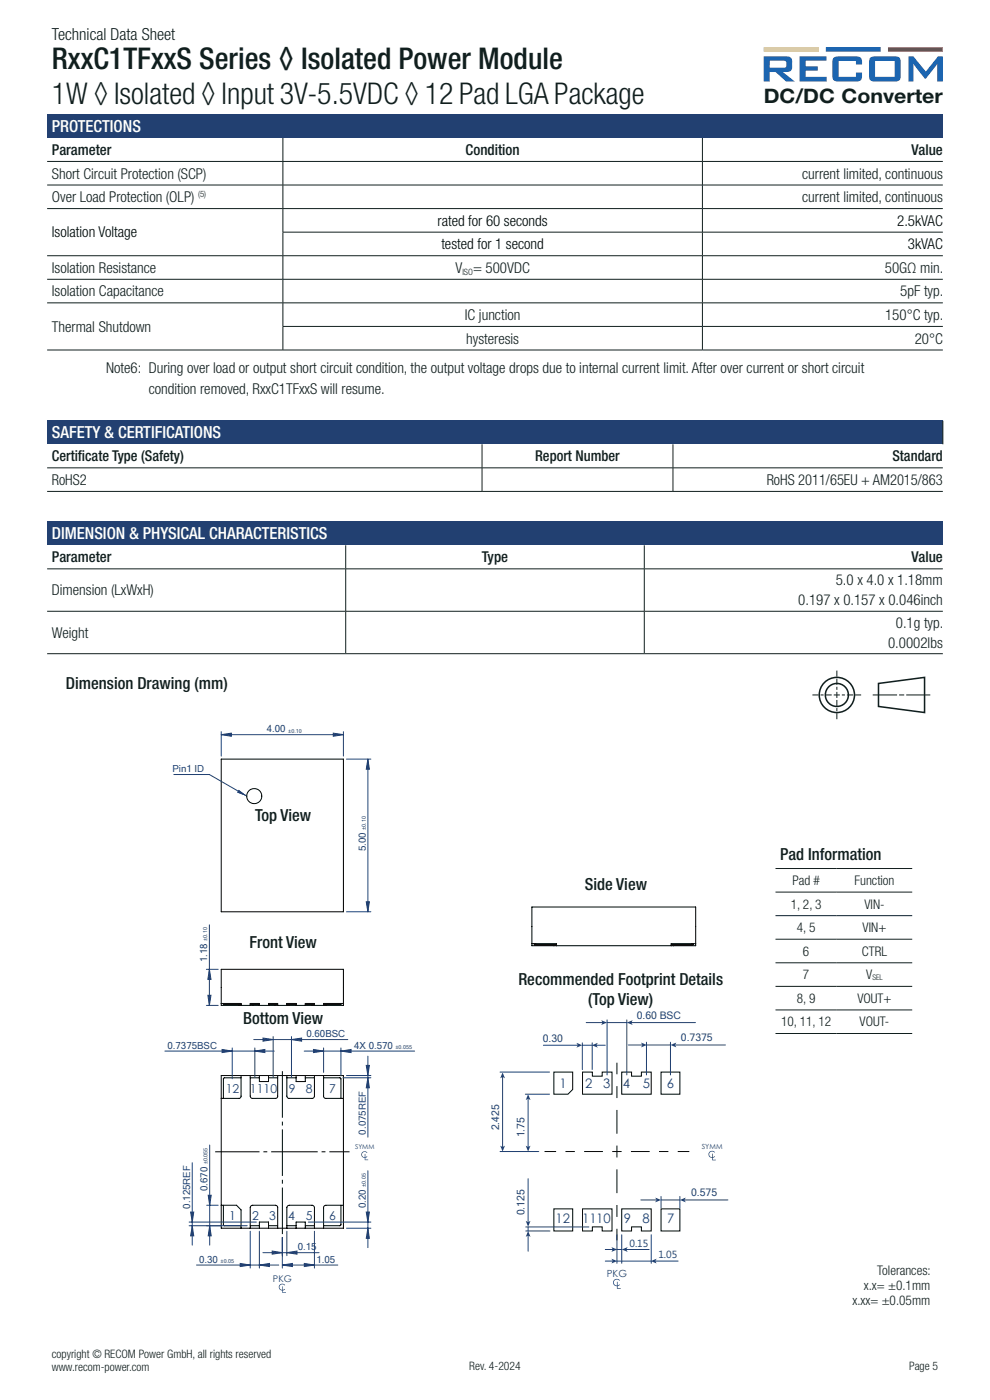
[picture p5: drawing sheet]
<svg xmlns="http://www.w3.org/2000/svg" width="210mm" height="297mm" viewBox="0 0 210 297" stroke-linecap="round" stroke-linejoin="round" font-family="sans-serif">
<path d="M162 10h11.6v.9l-11.6 .1z" fill="#fdbb27"/>
<path d="M175.2 10h11.6v.9l-11.6 .1z" fill="#1c65b0"/>
<path d="M188.4 10h11.6v.9l-11.6 .1z" fill="#d5282c"/>
<g fill="#1c65b0">
<path d="M169.6 12h5.7v.9h-4.4v1.2h2.5l.1 .8-2.6 .1v1.2l4.4 .1 .1 1h-5.8z"/>
<path d="M176.9 12.2l.9-.2h3.9a1.2 1.2 0 0 1 1.1 1.7h-1.2l-.1-.8h-3.6v3.4h3.6l.1-.9h1.2l.1 .8-.3 .8-.6 .3h-4.3a.99 .99 0 0 1-1.1-1.1v-3.3z"/>
<path d="M192.7 12h1.1l2.6 3.2 2.5-3.2h1.1v5.3h-1.2v-3.8l-2.5 3.2-.2-.1-2.4-3.1 .1 3.8h-1.1z"/>
<path d="M163.3 12.9h3a.4 .4 0 0 1 .5 .4v.6a.4 .4 0 0 1-.5 .5h-3zM162 12v5.3h1.3v-2h1.1l2.4 2h1.8l-2.5-2h.7a1.15 1.15 0 0 0 1.2-1.6 1.24 1.24 0 0 0-1-1.7z"/>
<path d="M185.6 12.9h4.2v3.4h-4.2zM184.6 12.2l-.2 .7v3.3a.97 .97 0 0 0 1.1 1.1h4.4l.7-.2 .4-.6 .1-3.4a1 1 0 0 0-1.2-1.1h-4.4z"/>
</g>
<path d="M10 24.2h190v5h-190z" fill="#224071"/>
<g fill="none" stroke="#101f1e" stroke-width=".21">
<path d="M10 34.3h190M10 39.3h190M60 29.3v4.9M60 34.3v4.9M60 39.3v4.9M149 29.3v4.9M149 34.3v4.9M149 39.3v4.9M10 44.3h190M10 54.3h190M10 59.3h190M60 49.3h140"/>
<path d="M60 44.3v4.9M60 49.3v4.9M60 54.3v4.9M60 59.3v4.9M149 44.3v4.9M149 49.3v4.9M149 54.3v4.9M149 59.3v4.9M10 64.3h190M10 74.3h190M60 69.3h140M60 64.3v4.9"/>
<path d="M60 69.3v4.9M149 64.3v4.9M149 69.3v4.9"/>
</g>
<path d="M10 89.2h190v5h-190z" fill="#224071"/>
<path d="M10 99.3h190M102.2 94.3v4.9M102.2 99.3v4.9M142.8 94.3v4.9M142.8 99.3v4.9M200 89.3v5M10 104.3h190" fill="none" stroke="#101f1e" stroke-width=".21"/>
<path d="M10 110.7h190v5h-190z" fill="#224071"/>
<path d="M73.3 115.7v4.9M136.7 115.7v4.9M10 120.7h190M10 129.7h190M10 138.7h190M73.3 120.7v8.9M73.3 129.7v8.9M136.7 120.7v8.9M136.7 129.7v8.9" fill="none" stroke="#101f1e" stroke-width=".21"/>
<g fill="none" stroke="#101f1e" stroke-width=".32">
<path d="M186.3 145l9.8-1.3v7.5l-9.8-1.3z"/>
<circle cx="177.5" cy="147.4" r="2.44"/>
<circle cx="177.5" cy="147.4" r="3.7"/>
</g>
<path d="M172.3 147.4h10.4M177.5 152.6v-10.4" fill="none" stroke="#101f1e" stroke-width=".22" stroke-dasharray="1.3 .4 .6 .4 1.3 .4" stroke-linecap="butt"/>
<path d="M185.1 147.4h12.2" fill="none" stroke="#101f1e" stroke-width=".22" stroke-dasharray="5.2 .4 1.1 .4 5.2" stroke-linecap="butt"/>
<g fill="none" stroke="#000" stroke-width=".21">
<path d="M46.9 161h25.9v32.4h-25.9zM46.9 212.9h4.2v.4M47.4 212.9v.2h.2M47.6 212.9v.2M47.6 213.1h3.5M50.7 213.3h.4M50.7 213.3h-3.8v-7.7h25.9v7.7h-3.7M50.7 213.1v.2M51.1 213.3h2M53.1 213.3h.5M53.1 213.3v-.4h1.9v.4M53.1 213.1h1.9"/>
<path d="M53.6 213.3h4.8M53.6 213.1v.2M57 213.3v-.4h1.9v.4M57 213.1h1.9M58.4 213.3h.5M58.4 213.1v.2M58.9 213.3h1.9M60.8 213.3h.5M60.8 213.3v-.4h2v.4M60.8 213.1h2M61.3 213.3h4.9M61.3 213.1v.2"/>
<path d="M64.8 213.3v-.4h1.9v.4M64.8 213.1h1.9M66.2 213.3h.5M66.2 213.1v.2M66.7 213.3h1.9M68.6 213.3h.5M68.6 213.1h3.5M69.1 213.1v.2M72.1 212.9v.2M72.3 212.9v.2h-.2M72.8 212.9h-4.2v.4M46.9 228.2h25.9v32.4h-25.9z"/>
<path d="M51.1 228.2v4.6l-.4 .2h-3.8M51.1 228.6l-3.6 .1-.1 4.3M53.1 228.2v4.3l.4 .5 5.2-.1 .2-.3v-4.4M53.1 228.6h1.9M55 228.2v1.2h2v-1.2M57 228.6h1.9M60.8 228.2v4.3l.1 .3 .4 .2 5.2-.1 .2-.4v-4.3M60.8 228.6h2M62.8 228.2v1.2h2v-1.2M64.8 228.6h1.9M68.6 228.2l.1 4.6 .3 .2h3.8M68.6 228.6l3.7 .1v4.3"/>
<path d="M46.9 255.7h3.3l.9 1v3.9M47.4 255.7v4.2l3.7 .1M72.3 255.7v4.2l-3.7 .1M72.8 255.7h-3.7l-.4 .2-.1 4.7M53.1 260.6v-4.4l.1-.3 .4-.2 5.1 .1 .2 .3v4.5M53.1 260h1.9M55 260.6v-1.3h2v1.3M57 260h1.9M60.8 260.6v-4.4l.1-.3 .4-.2 5.2 .1 .2 .4v4.4M60.8 260h2M62.8 260.6v-1.3h2v1.3M64.8 260h1.9"/>
<circle cx="53.9" cy="168.9" r="1.6"/>
</g>
<path d="M50.6 167.6l1.7 1.3-2-.8z" fill="#214072"/>
<g fill="none" stroke="#214072" stroke-width=".21">
<path d="M46.9 155.9l2.2-.4v.7zM46.9 155.2v5.2M46.9 155.9h25.9M70.7 155.5l2.1 .4-2.1 .3zM72.8 155.2v5.2M36.9 164.3h7.5l7.9 4.6M73.5 161h5.2M78 161l.4 2.2h-.7zM78 161v32.4M44.4 196.2v17.1M73.5 193.4h5.2M77.7 191.3h.7l-.4 2.1z"/>
<path d="M43.8 213.3h2.5M43.8 205.6h2.5M44.1 211.1h.7l-.4 2.2zM44.4 205.6l.4 2.2h-.7zM57.9 219.9v8.6M61.8 219.9v8.6M35 223h23.2M47.1 222.6l2.2 .4-2.2 .3zM49.3 222.3v6.6M53.8 220.5h20M54.1 223l2.1-.4v.7zM54.1 222.3v6.2"/>
<path d="M55.8 220.2l2.1 .3-2.1 .4zM61.8 220.5l2.2-.3v.7zM64.5 223h23.5M66.5 222.6l2.1 .4-2.1 .3zM68.6 222.3v5.2M72.3 223l2.2-.4v.7zM72.3 222.3v5.9M72.7 228.6h6M73.5 228.2h5.2M77.7 226h.7l-.4 2.2zM78 228.6l.4 2.2h-.7zM78 224.1v17.1"/>
<path d="M40.1 259.3h14.3M40.4 257.1h.7l-.3 2.2zM40.8 246.7v17.4M43.8 255.7h2.5M44.2 253.6h.6l-.3 2.1zM44.5 242.9v21.2M65.4 259.3h13.3M77.7 257.1h.7l-.4 2.2zM78 248.4v16.3M40.1 260h12.3M40.8 260l.3 2.2h-.7zM41.7 268.4h17.4"/>
<path d="M44.5 260l.3 2.2h-.6zM50.9 268l2.2 .4-2.2 .3zM53.1 261.2v7.8M55 268.4l2.2-.4v.7zM55 261.2v7.8M55.8 265.7h11.9M57.7 265.4l2.2 .3-2.2 .4zM59.9 268.4l2.1-.4v.7zM59.9 268.4h11.8M59.9 262.5v6.5M60.8 265.7l2.2-.3v.7zM60.8 261.2v5.2"/>
<path d="M64.5 268l2.2 .4-2.2 .3zM66.7 261.2v7.8M73.5 260.6h5.2M78 260.6l.4 2.1h-.7z"/>
</g>
<path d="M59.9 261.8v-34.9" fill="none" stroke="#000" stroke-width=".21" stroke-dasharray="9.9 .8 .8 .8" stroke-linecap="butt"/>
<path d="M45.6 244.3h28.5" fill="none" stroke="#000" stroke-width=".21" stroke-dasharray="9.9 .8 .8 .8" stroke-dashoffset=".5" stroke-linecap="butt"/>
<g fill="#214072">
<path d="M50.6 167.6l1.7 1.3-2-.8z"/>
<path d="M76.8 244.4l.7-.1 .4 .2-.1 .1a.58 .58 0 0 0-.8-.1 .58 .58 0 0 0 0 .9 .58 .58 0 0 0 .8-.1l.1 .1a.72 .72 0 0 1-1 .1 .72 .72 0 0 1-.1-1.1z"/>
<path d="M77.4 244.8h.1v1.2h.6v.1h-.7z"/>
<path d="M59.3 272.5l.8-.1 .4 .2-.1 .1a.61 .61 0 0 0-.9-.1 .61 .61 0 0 0 0 .9 .61 .61 0 0 0 .9-.1l.1 .1a.74 .74 0 0 1-1.1 .1 .74 .74 0 0 1-.1-1.1z"/>
<path d="M59.9 272.9h.1v1.3h.7v.1h-.8z"/>
<path d="M54.1 223l2.1 .3v-.7zM47.1 222.6v.7l2.2-.3z"/>
<path d="M46.9 155.9l2.2-.4v.7zM70.7 155.5l2.1 .4-2.1 .3zM50.9 268l2.2 .4-2.2 .3zM55 268.4l2.2-.4v.7zM57.7 265.4l2.2 .3-2.2 .4zM60.8 265.7l2.2-.3v.7zM59.9 268.4l2.1-.4v.7zM64.5 268l2.2 .4-2.2 .3z"/>
<path d="M44.1 211.1h.7l-.4 2.2zM44.4 205.6l.4 2.2h-.7zM78 260.6l.4 2.1h-.7zM77.7 257.1h.7l-.4 2.2zM40.8 260l.3 2.2h-.7zM40.4 257.1h.7l-.3 2.2z"/>
<path d="M77.7 226l.3 2.2 .4-2.2zM78 228.6l-.3 2.2h.7z"/>
<path d="M78 161l.4 2.2h-.7zM77.7 191.3h.7l-.4 2.1zM44.2 253.6h.6l-.3 2.1zM44.5 260l.3 2.2h-.6z"/>
<path d="M72.3 223l2.2 .3v-.7zM66.5 222.6v.7l2.1-.3z"/>
<path d="M61.8 220.5l2.2 .4v-.7zM55.8 220.2v.7l2.1-.4z"/>
</g>
<path d="M117.5 227.4h4v3.7l-1 1h-3zM123.6 227.4h2.1v.9h2v-.9h2.1v4.7h-6.2zM130.9 225.4v2.5M131.9 227.4h2.1v.9h2.1v-.9h2v4.7h-6.2zM140.2 227.4h4v4.7h-4zM115.5 244.3h2.5M117.5 256.5h4v4.6h-4zM123.6 256.5h6.2v4.6h-2.1v-.8h-2v.8h-2.1zM131.9 256.5h6.2v4.6h-2v-.8h-2.1v.8h-2.1zM140.2 256.5h4v4.6h-4zM143.8 244.3h2.4M130.9 260.7v2.4" fill="none" stroke="#000" stroke-width=".21"/>
<path d="M130.9 258.2v-3.8" fill="none" stroke="#000" stroke-width=".21" stroke-dasharray="2.5 2.5" stroke-linecap="butt"/>
<path d="M130.9 253.1v-23.9" fill="none" stroke="#000" stroke-width=".21" stroke-dasharray="5 2.5 2.5 2.5" stroke-linecap="butt"/>
<path d="M119.9 244.3h3" fill="none" stroke="#000" stroke-width=".21" stroke-dasharray="2 2" stroke-linecap="butt"/>
<path d="M123.9 244.3h18.9" fill="none" stroke="#000" stroke-width=".21" stroke-dasharray="4 2 2 2" stroke-linecap="butt"/>
<g fill="#214072">
<path d="M150.5 244.4l.7-.2 .5 .2-.1 .1a.62 .62 0 0 0-1-.1 .62 .62 0 0 0 0 1 .62 .62 0 0 0 1-.1l.1 .1a.77 .77 0 0 1-1.1 .1 .77 .77 0 0 1-.1-1.1z"/>
<path d="M151.1 244.7h.1v1.3h.6v.2h-.7z"/>
<path d="M130.3 271.5l.7-.2 .5 .3-.1 .1a.65 .65 0 0 0-1-.1 .65 .65 0 0 0 0 1 .65 .65 0 0 0 1-.1l.1 .1a.8 .8 0 0 1-1.2 .1 .8 .8 0 0 1 0-1.2z"/>
<path d="M130.9 271.9h.1v1.4h.7v.1h-.8z"/>
</g>
<path d="M106.1 227.4h10.5M106.6 228.4v15M111.4 232.1h5.2M106.1 244.3h8.2M111.5 260.3h13.4M111.5 261.1h5.2" fill="none" stroke="#214072" stroke-width=".21"/>
<g fill="#214072">
<path d="M106.6 227.5l.5 1.3-.5-.3-.5 .3z"/>
<path d="M106.1 243l.5 .3 .5-.3-.5 1.3z"/>
</g>
<path d="M112 233v10.4M140.2 254.6h4M140.2 253.8v2.4M144.2 253.8v2.4M112 260.3v.8M130.8 265.1h1.1M130.8 267.5h7.3M130.9 261.9v6.1M131.9 261.9v6.1M138.1 261.9v6.1" fill="none" stroke="#214072" stroke-width=".21"/>
<g fill="#214072">
<path d="M112 232.1l.5 1.3-.5-.3-.5 .3z"/>
<path d="M111.5 243l.5 .3 .5-.3-.5 1.3z"/>
</g>
<path d="M112 250.1v9.3" fill="none" stroke="#214072" stroke-width=".21"/>
<path d="M111.5 259l.5 .3 .5-.3-.5 1.2z" fill="#214072"/>
<path d="M112 262v3.4" fill="none" stroke="#214072" stroke-width=".21"/>
<path d="M112 261.1l.5 1.3-.5-.3-.5 .3z" fill="#214072"/>
<path d="M135.9 254.6h3.4" fill="none" stroke="#214072" stroke-width=".21"/>
<path d="M139 254.1l1.2 .5-1.2 .5 .3-.5z" fill="#214072"/>
<path d="M128.4 265.1h1.7" fill="none" stroke="#214072" stroke-width=".21"/>
<path d="M129.7 264.6l1.2 .5-1.2 .5 .3-.5z" fill="#214072"/>
<path d="M128.4 267.5h1.7" fill="none" stroke="#214072" stroke-width=".21"/>
<path d="M129.7 267l1.2 .5-1.2 .5 .3-.5z" fill="#214072"/>
<path d="M145.1 254.6h9.3" fill="none" stroke="#214072" stroke-width=".21"/>
<path d="M144.2 254.6l1.3-.5-.3 .5 .3 .5z" fill="#214072"/>
<path d="M138.9 267.5h4.9" fill="none" stroke="#214072" stroke-width=".21"/>
<path d="M138 267.5l1.3-.5-.3 .5 .3 .5z" fill="#214072"/>
<path d="M132.8 265.1h4.9" fill="none" stroke="#214072" stroke-width=".21"/>
<path d="M131.9 265.1l1.2-.5-.3 .5 .3 .5z" fill="#214072"/>
<path d="M123.5 221.7h2.1M123.5 221.2v5.7M125.6 221.2v5.7M126.4 221.7h2" fill="none" stroke="#214072" stroke-width=".21"/>
<path d="M125.5 221.7l1.3-.5-.3 .5 .3 .5z" fill="#214072"/>
<path d="M115.3 221.7h7.3" fill="none" stroke="#214072" stroke-width=".21"/>
<path d="M122.3 221.2l1.2 .5-1.2 .5 .3-.5z" fill="#214072"/>
<path d="M124.3 216.9h3.6M128.8 216.4v11.6M133 216.4v11.6M137.1 221.1v6.9M142.2 221.1v6.9" fill="none" stroke="#214072" stroke-width=".21"/>
<path d="M127.5 216.4l1.3 .5-1.3 .5 .3-.5z" fill="#214072"/>
<path d="M133.3 221.7h3" fill="none" stroke="#214072" stroke-width=".21"/>
<path d="M136 221.2l1.2 .5-1.2 .5 .3-.5z" fill="#214072"/>
<path d="M128.8 216.9h4.2M133.8 216.9h13.7M137.2 221.7h5" fill="none" stroke="#214072" stroke-width=".21"/>
<path d="M133 216.9l1.2-.5-.3 .5 .3 .5z" fill="#214072"/>
<path d="M143.1 221.7h10.8" fill="none" stroke="#214072" stroke-width=".21"/>
<path d="M142.2 221.7l1.3-.5-.3 .5 .3 .5z" fill="#214072"/>
<g fill="none" stroke="#000" stroke-width=".21">
<path d="M112.8 200.2h5.2v.4M113.3 200.2v.2h.3M113.6 200.2v.2M113.6 200.4h4.4M117.5 200.6h.5M117.5 200.6h-4.7v-8.2h34.8v8.2h-4.7M117.5 200.4v.2M118 200.6h24.4M142.4 200.6h.5M142.4 200.4h4.4M142.9 200.4v.2M146.8 200.2v.2"/>
<path d="M147 200.2v.2h-.2M147.6 200.2h-5.2v.4"/>
</g>
<path d="M164.5 189.3h29M164.5 194.3h29M164.5 199.3h29M164.5 184.3h29M164.5 204.3h29M164.5 209.3h29M164.5 214.3h29M164.5 219.3h29" fill="none" stroke="#101f1e" stroke-width=".21"/>
<g font-size="6.3" fill="#101f1e">
<text x="11" y="14.6">RxxC1TFxxS Series ◊ Isolated Power Module</text>
<text x="11" y="22">1W ◊ Isolated ◊ Input 3V-5.5VDC ◊ 12 Pad LGA Package</text>
</g>
<text font-size="4.2" fill="#101f1e" x="162" y="21.9">DC/DC Converter</text>
<g font-size="3.5" fill="#101f1e">
<text x="11" y="8.5">Technical Data Sheet</text>
<text x="14" y="146.1">Dimension Drawing (mm)</text>
<text x="54.1" y="174.1">Top View</text>
<text x="165.5" y="182.5">Pad Information</text>
<text x="124.1" y="188.8">Side View</text>
<text x="52.9" y="201">Front View</text>
<text x="110" y="209">Recommended Footprint Details</text>
<text x="124.8" y="213.2">(Top View)</text>
<text x="51.6" y="217.2">Bottom View</text>
</g>
<g font-size="3.5" fill="#fff">
<text x="11" y="28">PROTECTIONS</text>
<text x="11" y="93">SAFETY &amp; CERTIFICATIONS</text>
<text x="11" y="114.4">DIMENSION &amp; PHYSICAL CHARACTERISTICS</text>
</g>
<g font-size="3.2" fill="#101f1e">
<text x="11" y="32.9">Parameter</text>
<text x="98.8" y="32.9">Condition</text>
<text x="193.4" y="32.9">Value</text>
<text x="11" y="37.9">Short Circuit Protection (SCP)</text>
<text x="170.2" y="37.9">current limited, continuous</text>
<text x="11" y="42.9">Over Load Protection (OLP)</text>
<text x="170.2" y="42.9">current limited, continuous</text>
<text x="11" y="57.9">Isolation Resistance</text>
<text x="96.6" y="57.9">V</text>
<text x="100.3" y="57.9">= 500VDC</text>
<text x="187.7" y="57.9">50GΩ min.</text>
<text x="11" y="62.9">Isolation Capacitance</text>
<text x="191" y="62.9">5pF typ.</text>
<text x="11" y="70.4">Thermal Shutdown</text>
<text x="98.6" y="67.9">IC junction</text>
<text x="187.8" y="67.9">150°C typ.</text>
<text x="98.9" y="72.9">hysteresis</text>
<text x="194" y="72.9">20°C</text>
<text x="22.5" y="79.1">Note6: During over load or output short circuit condition, the output voltage drops due to internal current limit. After over current or short circuit</text>
<text x="31.5" y="83.6">condition removed, RxxC1TFxxS will resume.</text>
<text x="11" y="97.9">Certif</text>
<text x="16.5" y="97.9">icate Type (Safety)</text>
<text x="113.5" y="97.9">Report Number</text>
<text x="189.3" y="97.9">Standard</text>
<text x="11" y="102.9">RoHS2</text>
<text x="162.6" y="102.9">RoHS 2011/65EU + AM2015/863</text>
<text x="11" y="119.3">Parameter</text>
<text x="102.2" y="119.3">Type</text>
<text x="193.4" y="119.3">Value</text>
<text x="177.3" y="124.2">5.0 x 4.0 x 1.18mm</text>
<text x="11" y="126.3">Dimension (LxWxH)</text>
<text x="169.3" y="128.4">0.197 x 0.157 x 0.046inch</text>
<text x="11" y="135.3">Weight</text>
<text x="188.4" y="137.4">0.0002lbs</text>
<text x="190" y="133.2">0.1g typ.</text>
</g>
<g font-size="3.2" fill="#000201">
<text x="92.8" y="47.9">rated for 60 seconds</text>
<text x="190.3" y="47.9">2.5kVAC</text>
<text x="11" y="50.4">Isolation Voltage</text>
<text x="93.6" y="52.9">tested for 1 second</text>
<text x="192.6" y="52.9">3kVAC</text>
</g>
<g font-size="2.8" fill="#101f1e">
<text x="168.1" y="187.8">Pad #</text>
<text x="181.2" y="187.8">Function</text>
<text x="167.7" y="192.8">1, 2, 3</text>
<text x="169" y="197.8">4, 5</text>
<text x="183" y="197.8">VIN+</text>
<text x="183.4" y="192.8">VIN-</text>
<text x="170.3" y="202.8">6</text>
<text x="182.8" y="202.8">CTRL</text>
<text x="170.3" y="207.8">7</text>
<text x="183.7" y="207.8">V</text>
<text x="169" y="212.8">8, 9</text>
<text x="181.9" y="212.8">VOUT+</text>
<text x="165.7" y="217.8">10, 11, 12</text>
<text x="182.3" y="217.8">VOUT-</text>
<text x="183.2" y="273.7">x.x= ±0.1mm</text>
<text x="186.1" y="270.5">Tolerances:</text>
<text x="180.8" y="276.9">x.xx= ±0.05mm</text>
</g>
<g font-size="2.8" fill="#214072">
<text x="56.7" y="230.8">12</text>
<text x="62.2" y="230.8">1110</text>
<text x="66.7" y="232.7">12</text>
<text x="71" y="230.8">9</text>
<text x="72.2" y="232.7">1110</text>
<text x="74.9" y="230.8">8</text>
<text x="118.7" y="230.7">1</text>
<text x="124.2" y="230.7">2</text>
<text x="128" y="230.7">3</text>
<text x="128.7" y="232.7">1</text>
<text x="132.1" y="230.7">4</text>
<text x="134.2" y="232.7">2</text>
<text x="136.3" y="230.7">5</text>
<text x="138" y="232.7">3</text>
<text x="141.4" y="230.7">6</text>
<text x="142.1" y="232.7">4</text>
<text x="57.5" y="259.8">1</text>
<text x="62.7" y="259.8">2</text>
<text x="66.6" y="259.8">3</text>
<text x="67.5" y="261.8">1</text>
<text x="70.9" y="259.8">4</text>
<text x="72.7" y="261.8">2</text>
<text x="74.9" y="259.8">5</text>
<text x="76.6" y="261.8">3</text>
<text x="117.8" y="259.5">12</text>
<text x="123.5" y="259.5">1110</text>
<text x="127.8" y="261.5">12</text>
<text x="132.4" y="259.5">9</text>
<text x="133.5" y="261.5">1110</text>
<text x="136.3" y="259.5">8</text>
<text x="141.5" y="259.5">7</text>
<text x="142.4" y="261.5">9</text>
</g>
<g font-size="2.6" fill="#214072">
<text x="47.9" y="231.8">12</text>
<text x="53" y="231.8">1110</text>
<text x="61.2" y="231.8">9</text>
<text x="64.9" y="231.8">8</text>
<text x="69.8" y="231.8">7</text>
<text x="105.7" y="231.7">1</text>
<text x="110.8" y="231.7">2</text>
<text x="114.3" y="231.7">3</text>
<text x="118.2" y="231.7">4</text>
<text x="122.1" y="231.7">5</text>
<text x="126.9" y="231.7">6</text>
<text x="48.6" y="258.9">1</text>
<text x="53.5" y="258.9">2</text>
<text x="57.1" y="258.9">3</text>
<text x="61.1" y="258.9">4</text>
<text x="64.9" y="258.9">5</text>
<text x="69.8" y="258.9">6</text>
<text x="110.1" y="258.6">1110</text>
<text x="118.4" y="258.6">9</text>
<text x="122.1" y="258.6">8</text>
<text x="127" y="258.6">7</text>
</g>
<g font-size="2.5" fill="#101f1e">
<text x="11" y="288.1">copyright © RECOM Power GmbH, all rights reserved</text>
<text x="11" y="290.8">www.recom-power.com</text>
<text x="99.5" y="290.6">Rev. 4-2024</text>
<text x="192.8" y="290.6">Page 5</text>
</g>
<g font-size="2.2" fill="#214072">
<text x="44.6" y="157.8">Pin1 ID</text>
<text x="62.5" y="203.1" transform="rotate(-90 62.5 203.1)">1.18</text>
<text x="43.4" y="220.8">0.7375BSC</text>
<text x="115.1" y="221">0.30</text>
<text x="135.1" y="216.2">0.60 BSC</text>
<text x="144.4" y="220.9">0.7375</text>
<text x="145.1" y="218.1">0.60 BSC</text>
<text x="53.4" y="222.8">0.7375BSC</text>
<text x="125.1" y="222.9">0.300.7375</text>
<text x="105.9" y="239.8" transform="rotate(-90 105.9 239.8)">2.425</text>
<text x="111.3" y="241.3" transform="rotate(-90 111.3 241.3)">1.75</text>
<text x="48.6" y="257.2" transform="rotate(-90 48.6 257.2)">0.125REF</text>
<text x="111.3" y="257.8" transform="rotate(-90 111.3 257.8)">0.125</text>
<text x="146.6" y="253.8">0.575</text>
<text x="58.6" y="259.2" transform="rotate(-90 58.6 259.2)">0.125REF</text>
<text x="121.3" y="259.8" transform="rotate(-90 121.3 259.8)">0.125</text>
<text x="50.7" y="269.5">0.30</text>
<text x="133.5" y="264.5">0.15</text>
<text x="139.7" y="267">1.050.15</text>
<text x="60.7" y="271.5">0.30</text>
</g>
<g font-size="2.1" fill="#214072">
<text x="56.6" y="155.4">4.00</text>
<text x="36.6" y="163.8">Pin1 ID</text>
<text x="77.6" y="180.6" transform="rotate(-90 77.6 180.6)">5.00</text>
<text x="44" y="204.2" transform="rotate(-90 44 204.2)">1.18</text>
<text x="65" y="220.1">0.60BSC</text>
<text x="120.9" y="218.2">0.60 BSC</text>
<text x="35.5" y="222.5">0.7375BSC</text>
<text x="75.1" y="222.5">4X 0.570</text>
<text x="77.6" y="240.7" transform="rotate(-90 77.6 240.7)">0.075REF</text>
<text x="40.3" y="256.4" transform="rotate(-90 40.3 256.4)">0.125REF</text>
<text x="44" y="252.7" transform="rotate(-90 44 252.7)">0.670</text>
<text x="77.6" y="256.3" transform="rotate(-90 77.6 256.3)">0.20</text>
<text x="42.2" y="267.9">0.30</text>
<text x="63.1" y="265.3">0.15</text>
<text x="67.1" y="267.9">1.05</text>
<text x="125.2" y="265.5">1.05</text>
<text x="128.7" y="270.9">PKG</text>
</g>
<g font-size="1.9" fill="#101f1e">
<text x="42" y="41.8">(5)</text>
<text x="98.1" y="58.2">ISO</text>
</g>
<text font-size="1.9" fill="#214072" x="57.9" y="271.9">PKG</text>
<text font-size="1.6" fill="#101f1e" x="185" y="208">SEL</text>
<text font-size="1.5" fill="#214072" x="148.9" y="243.7">SYMM</text>
<text font-size="1.4" fill="#214072" x="75.3" y="243.8">SYMM</text>
<g font-size="1.2" fill="#214072">
<text x="52.5" y="196.3" transform="rotate(-90 52.5 196.3)">±0.10</text>
<text x="52.6" y="247.1" transform="rotate(-90 52.6 247.1)">±0.055</text>
<text x="55.5" y="269.5">±0.05</text>
</g>
<g font-size="1.1" fill="#214072">
<text x="61.2" y="155.4">±0.10</text>
<text x="77.6" y="176.1" transform="rotate(-90 77.6 176.1)">±0.10</text>
<text x="44" y="199.6" transform="rotate(-90 44 199.6)">±0.10</text>
<text x="83.9" y="222.5">±0.055</text>
<text x="44" y="247" transform="rotate(-90 44 247)">±0.055</text>
<text x="77.6" y="251.8" transform="rotate(-90 77.6 251.8)">±0.05</text>
<text x="46.8" y="267.9">±0.05</text>
</g>
</svg>
